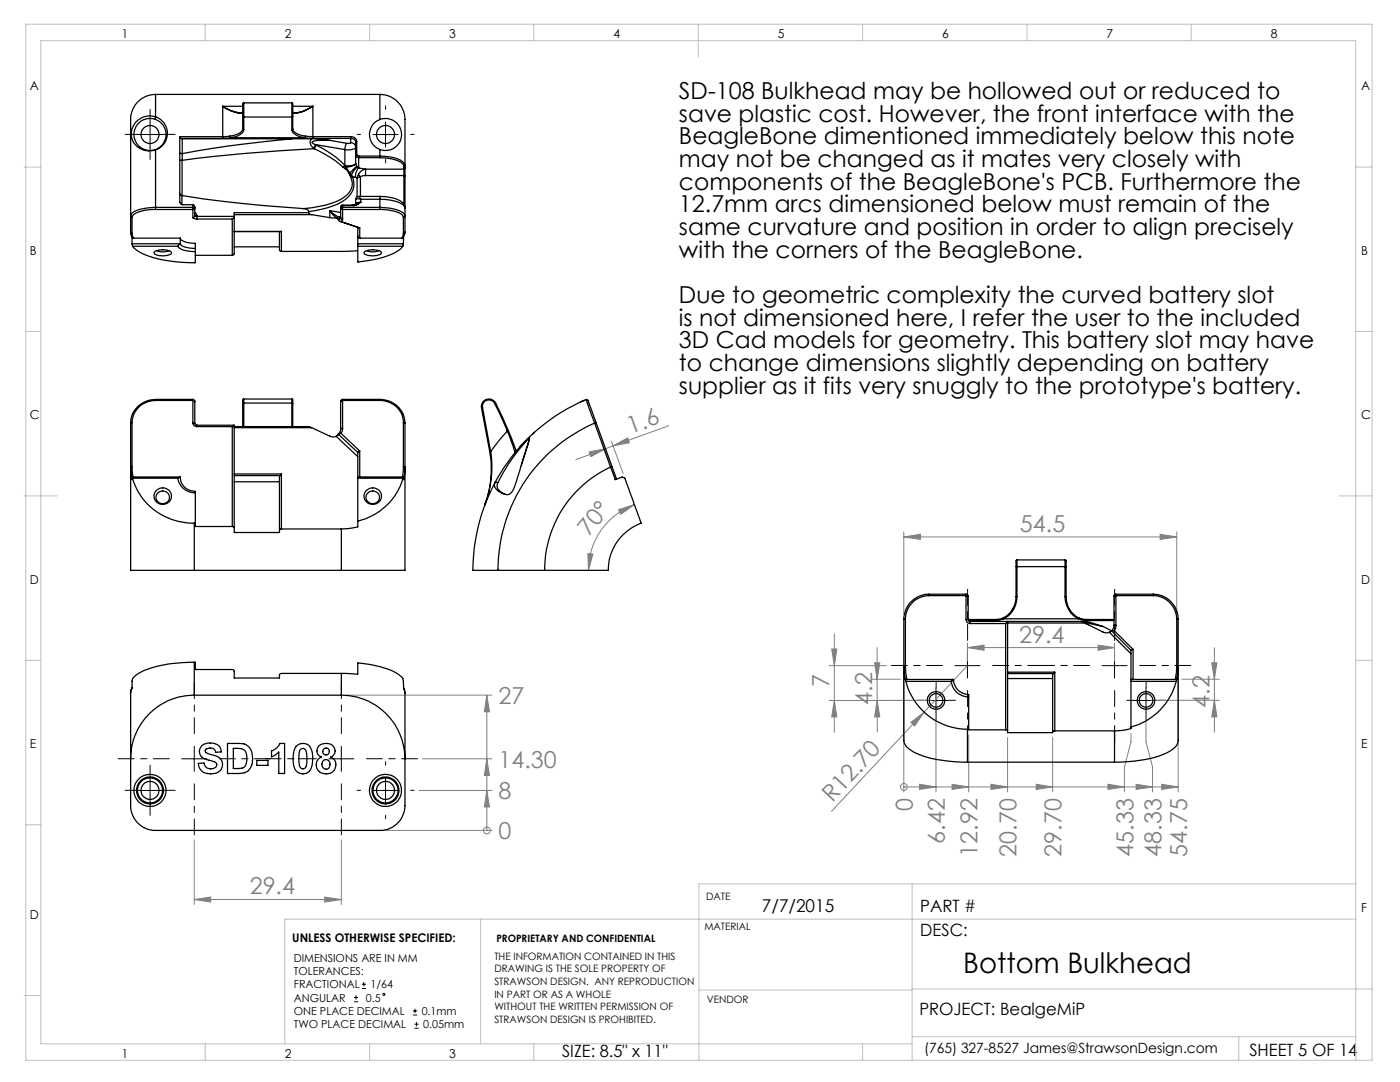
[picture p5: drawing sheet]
<svg xmlns="http://www.w3.org/2000/svg" width="279mm" height="216mm" viewBox="0 0 279 216" stroke-linecap="round" stroke-linejoin="round" font-family="sans-serif">
<g fill="none" stroke="#000" stroke-width=".2">
<path d="M27.4 26.8h5M30 24.3v5.1M74.4 26.8h5M76.9 24.3v5.1M184.3 139.8h5M186.8 137.3v4.9M190.6 132.8h5M193.1 130.3v5M219.9 132.8h5M222.4 130.3v5M226.2 139.8h5M228.7 137.3v4.9"/>
<path d="M27.4 157.7h5M30 155.2v5M36.3 151.4h5M38.8 148.9v5M65.6 151.4h5M68.1 148.9v5M74.4 157.7h5M76.9 155.2v5M70.7 199.9h.8M70.7 199h.8M71 198.6v.9M72.2 197.2h.8"/>
<path d="M72.2 196.4h.8M72.6 196v.8M82.4 202.5h.9M82.4 201.7h.9M82.7 205.2h.8M82.7 204.4h.8M82.8 201.3v.8M83.1 203.9v.9"/>
<circle cx="76.6" cy="198.4" r=".21"/>
</g>
<g fill="none" stroke="#808080" stroke-width=".2">
<path d="M117.6 90.2l3.3-.7-3 1.6zM120.9 89.5l-6 2.2M122 88.1l2.4 6.4M122.3 89l-1.4 .5M122.3 89l3-1.6 .3 .9zM133.5 84.9l-11.2 4.1M117.3 110.5l1 .1-.9 3.2zM123.4 101.7l3.2-1-2.7 1.9zM126.6 100.7a13.9 13.9 0 0 0-9.2 13.1M180.4 107.1l3.3-.5v1zM180.4 106.1v16.5M180.4 107.1h54.4"/>
<path d="M231.5 106.6l3.3 .5-3.3 .5zM234.8 106.1v16.5M69.1 138.7h29.1M97.2 138.7l.5 3.3h-1zM97.2 138.7v27M165.5 139.8h20.3M165.5 132.8h11.4M166 129.5h1l-.5 3.3zM166.5 139.8l.5 3.3h-1zM166.5 126.5v19.6M174.1 135.5h5.6M174.6 132.3h1l-.6 3.2z"/>
<path d="M175 139.8l.6 3.3h-1zM175 139.8l.1 6.3M175 129.2v10.6M180.4 133.9v24.1M193.1 132.8l-8.7 9.3M193.1 129.2l3.3-.5v1.1zM193.1 128.3v3.6M193.1 129.2h29.3M219.1 128.7l3.3 .5-3.3 .6zM222.4 128.3v3.6M229.7 139.7h13.6M235.1 133.9v24.1"/>
<path d="M235.8 135.5h7.5M241.8 132.3h1.1l-.5 3.2zM242.4 139.7l.5 3.4h-1.1zM242.4 129.2v16.9M83.6 157.7h14.6M84.3 151.4h13.9M97.2 157.7l.5 3.3h-1zM97.2 151.4l.5 3.3h-1zM180.4 157h.1M180.4 157h54.7M181.8 144.1l2.6-2-1.9 2.8zM183.5 156.5l3.3 .5-3.3 .5z"/>
<path d="M184.4 142.1l-18.5 19.8M186.8 140.8v17.2M190 156.5l3.3 .5-3.3 .5zM193.3 146.6v11.4M197.8 156.5l3.3 .5-3.3 .5zM201.1 147.2v10.8M206.8 156.5l3.3 .5-3.3 .5zM210.1 147.2v10.8M221.1 156.5l3.3 .5-3.3 .5zM225.7 146.4v1.6l-1.3 5v5M226.7 156.5l3.3 .5-3.3 .5zM228.7 140.8v7.2l1.3 5v5"/>
<path d="M231.8 156.5l3.3 .5-3.3 .5zM38.8 179.5l3.3-.5v1zM38.8 167.6v12.9M38.8 179.5h29.3M64.8 179l3.3 .5-3.3 .5zM68.1 167.6v12.9M76.8 165.7h21.4M97.2 165.7h.1"/>
<circle cx="180.4" cy="157" r=".67"/>
<circle cx="97.2" cy="165.7" r=".68"/>
</g>
<g fill="none" stroke="#000" stroke-width=".2" stroke-dasharray="15.2 1.3 1.3 1.3">
<path d="M27.5 26.8h-2.5M30 24.3v-2.5M30 29.3v2.5M32.5 26.8h2.5M72 26.8h-.7M77 21.8v-.7M77 31.8v.7M82 26.8h.7M184.3 139.7h-1.3M186.8 137.2v-1.3M189.3 139.7h1.4M226.2 139.7h-1.3"/>
<path d="M228.7 137.2v-1.3M231.2 139.7h1.4M27.5 157.7h-2.5M30 155.2v-2.5M32.5 157.7h2.5M72 157.7h-.7M77 152.7v-.7M82 157.7h.7M186.8 142.2v1.4M228.7 142.2v1.4M30 160.2v2.5M77 162.7v.7"/>
</g>
<g fill="none" stroke="#000" stroke-width=".2" stroke-dasharray="15.2 1.3 1.3 1.3" stroke-dashoffset="12">
<path d="M188.1 132.8h-10.2M193.1 127.8v-10.2M193.1 137.8v10.2M198.1 132.8h10.2M217.5 132.8h-10.2M222.5 127.8v-10.2M222.5 137.8v10.2M227.5 132.8h10.2M33.8 151.4h-10.2M38.8 146.4v-10.2M38.8 156.4v10.2M43.8 151.4h10.2"/>
<path d="M63.1 151.4h-10.2M68.1 146.4v-10.2M68.1 156.4v10.2M73.1 151.4h10.2"/>
</g>
<g fill="none" stroke="#c0c0c0" stroke-width=".2">
<path d="M5.2 4.8h268.6v206.8h-268.6zM41 4.8v3.3M73.8 4.8v3.3M106.5 4.8v3.3M139.3 4.8v6.6M172.2 4.8v3.3M205 4.8v3.3M237.7 4.8v3.3M4.9 33.3h3.2M270.5 33.3h3.3M5.2 66.1h2.9M270.5 66.1h3.3"/>
<path d="M4.9 99h6.5M267.3 99h6.5M5.2 131.8h2.9M270.5 131.8h3.3M5.2 164.6h2.9M182 176.4v35.2M270.6 176.4h-131.1v35.2M4.9 198.6h3.2M95.9 183.4v24.9M139.5 197.6h42.5M182 197.3h91.8M270.6 183.4h-213.8v24.9"/>
<path d="M41 208.3v3.3M73.8 208.3v3.3M106.5 208.3v3.3M172.2 208.3v3.3M182 208.3h-173.9v-200.2h262.4l.1 203.5M182 206.9h88.6M247.2 206.9v4.7"/>
</g>
<g fill="#808080">
<path d="M181.8 144.1l2.6-2-1.9 2.8z"/>
<path d="M97.2 157.7l.5 3.3h-1zM97.2 151.4l.5 3.3h-1zM97.2 138.7l.5 3.3h-1z"/>
<path d="M183.5 156.5l3.3 .5-3.3 .5zM190 156.5l3.3 .5-3.3 .5zM197.8 156.5l3.3 .5-3.3 .5zM206.8 156.5l3.3 .5-3.3 .5zM221.1 156.5l3.3 .5-3.3 .5zM226.7 156.5l3.3 .5-3.3 .5zM231.8 156.5l3.3 .5-3.3 .5z"/>
<path d="M38.8 179.5l3.3-.5v1zM64.8 179l3.3 .5-3.3 .5zM193.1 129.2l3.3-.5v1.1zM219.1 128.7l3.3 .5-3.3 .6z"/>
<path d="M180.4 107.1l3.3-.5v1zM231.5 106.6l3.3 .5-3.3 .5z"/>
<path d="M117.6 90.2l3.3-.7-3 1.6zM122.3 89l3-1.6 .3 .9z"/>
<path d="M123.4 101.7l3.2-1-2.7 1.9zM117.3 110.5l1 .1-.9 3.2z"/>
<path d="M242.4 139.7l.5 3.4h-1.1zM241.8 132.3h1.1l-.5 3.2zM166.5 139.8l.5 3.3h-1zM166 129.5h1l-.5 3.3z"/>
<path d="M175 139.8l.6 3.3h-1zM174.6 132.3h1l-.6 3.2z"/>
</g>
<g fill="none" stroke="#000" stroke-width=".25">
<path d="M31 18.8a5.2 5.2 0 0 0-4.9 6.3v18M31 18.8v4.5M31 18.8h44.8M75.8 18.8v5M75.8 18.8a5.2 5.2 0 0 1 5 6v8.3M31 23.8a3.2 3.2 0 0 0-4.3 3 3.2 3.2 0 0 0 4.3 3.1M31 29.9h.1M31 23.8a3.2 3.2 0 0 1 2.1 3 3.2 3.2 0 0 1-2.1 3.1M31 23.3a3.5 3.5 0 0 0-4.6 2.1 3.5 3.5 0 0 0 2.2 4.6 3.8 3.8 0 0 0 2.4-.1M31 29.9v11.5M31 23.3a3.5 3.5 0 0 1 2.4 3.3 3.5 3.5 0 0 1-2.4 3.3M31 23.3v.5"/>
<path d="M35.9 38.6l.4 .4M35.9 30.5l.5 .2M35.9 27.3v13l.1 .3 .3 .2 2.2 .1M35.9 27.3l.1 .3M35.9 27.3h8.6M36 27.6l.4 .1M36 27.6h8.5M36.3 39h.1M36.3 39v1.8M36.3 39a239.9 239.9 0 0 0 24.3 2.6M36.3 32v7M36.3 32h-.4"/>
<path d="M36.4 30.7l-.1 1.3M36.4 27.7h25.8M36.4 27.7v3M44.5 21.2a6 6 0 0 0 3.8 1.3l.1-.1-.1 .1M44.5 21.2v6.1M44.5 27.3v.3M44.5 21.2a6.9 6.9 0 0 0 3.8 1.3M44.5 21.2h3.9M45.9 27.2l.1 .3M45.9 27.2l-1.4 .1M46 27.5l-1.5 .1M46 27.5h14.9"/>
<path d="M48.4 23.2l.2 .2M48.4 25.7l.2 .2M48.4 23.2v2.5M48.4 25.7a2.39 2.39 0 0 1-2.3 1.4l-.2 .1M48.6 20.5l-.2 .1v2.6M48.6 23.4v2.5M48.6 25.9a2.68 2.68 0 0 1-2.6 1.6M48.6 20.5v2.9M48.6 20.5h9.6M48.6 23.4h9.6M58.2 20.5l.2 .1v2.6M58.2 23.4v2.5"/>
<path d="M58.2 25.9a2.57 2.57 0 0 0 2.7 1.6M58.2 27.7l-12.7 1.4-9.1 1.6M58.2 20.5v2.9M58.4 23.2l-.2 .2M58.4 25.7l-.2 .2M58.4 23.2v2.5M58.4 25.7a2.39 2.39 0 0 0 2.3 1.4l.3 .1M58.4 21.2h4M60.9 27.5l1.5 .1M61 27.2l-.1 .3M61 27.2l1.4 .1M62.2 27.7l-.3 .5v.4l.3 .5 .4 .5"/>
<path d="M62.2 27.7l3.7 .3M62.4 21.2a6 6 0 0 1-3.8 1.3l-.2-.1 .2 .1M62.4 21.2v6.1M62.4 27.3v.3M62.4 21.2a6.2 6.2 0 0 1-3.9 1.3M62.4 27.3h7.6M62.4 27.6h7.6M62.6 29.6l.1 .1M62.7 29.7l3.2 1.7 2.6 1.9M62.7 29.7a321.7 321.7 0 0 0-26.4 2.3M63 28.9l-.4 .7M63 28.9h.1"/>
<path d="M63 28.9l5.8 .9M63.1 28.9a21.1 21.1 0 0 1 5.7 4.1M63.1 28.9l-.4 .8M65.9 28l-3 .1-.6 .3 .7 .5M65.9 28l3.4 .6M68.5 33.3v.1M68.5 33.4l.4 .3M68.8 33l-.3 .3M68.8 29.8v3.2M68.8 33l.1 .1M68.9 33.7l.8 .9M68.9 33.1l-.4 .3"/>
<path d="M68.9 33.1l.2 .2M69.1 33.3l.8 1.2M69.1 33.3l-.2 .4M69.3 28.6l-.4 .5-.1 .7M69.7 34.6l.2 .4M69.9 34.5l.2 .4M69.9 35l.1 .3M69.9 34.5l-.2 .1M70 35.3a2.99 2.99 0 0 1-1.5 4.1 16.7 16.7 0 0 1-7.9 2.2M70 27.3a1.09 1.09 0 0 1 1.2 .9M70 27.6a.87 .87 0 0 1 1 .7M70 27.3v.3"/>
<path d="M70 28.5a.78 .78 0 0 1 .8 .3 .78 .78 0 0 1 0 .9l-1.2 .2-.8-.1M70 28.5l-.7 .1M70 27.6v.9M70.1 34.9l-.2 .1M70.1 34.9l.2 .3M70.3 35.2l-.3 .1M70.3 35.2a3.6 3.6 0 0 1-1.4 4.6 15.6 15.6 0 0 1-7.3 2.4M70.3 35.2l.6 .2M70.9 35.4l.4 .1M71 39.8v.8M71 31l.1 .3 .5 .2M71 32.7l.2 .5"/>
<path d="M71 32.6v.1M71 28.3v2.7M71 32.7a2.58 2.58 0 0 1-1.9 .6M71 32.6a2.11 2.11 0 0 1-2.1 .5M71 31v1.6M71 39.8h.1M71 39.7v.1M71.2 30.8l.4 .4M71.2 28.2v2.6M71.2 30.8l-.2 .2M71.2 33.2l.1 .1M71.2 28.2l-.2 .1"/>
<path d="M71.2 33.2l-1.3 1.3M71.3 35.5v3.8M71.3 33.3l.3 .2M71.3 33.3l-.6 .6-.6 1M71.5 34.8l-.2 .7M71.5 34.8l.4 .5M71.6 31.2v.3M71.6 33.5a2.75 2.75 0 0 0-.7 1.9M71.6 31.2h4.2M71.6 33.5l1.4 .3M71.6 31.5v2M71.6 31.5h4.2"/>
<path d="M71.6 39.2l-.3 .1-.3 .4M71.6 39.2l.4 .6M71.6 39.2h4.2M71.9 35.3l-.6 .2M71.9 35.3v3.9M72 39.8v.6M72 39.8l-.8-.1-.2 .1M72 39.8h3.8M73 35l-1.1 .3M73 33.8l-.9 .3-.6 .7M73 33.8v1.2M73 33.8h7.6"/>
<path d="M73 35h7.6M75.8 39.2h.6a5.4 5.4 0 0 1 4.1 1.5l.3 .9M75.8 39.8a8.2 8.2 0 0 1 4.7 1.2l.3 .6M75.8 39.8v1.6M75.8 23.8a3.2 3.2 0 0 0-2.1 3 3.2 3.2 0 0 0 2.1 3M75.8 29.8v1.4M75.8 23.8a3.2 3.2 0 0 1 4.3 3 3.2 3.2 0 0 1-4.3 3M75.8 31.2a6.6 6.6 0 0 1 4.8 1.3l.2 .6M75.8 31.5a6.8 6.8 0 0 1 4.6 1.2l.2 .6M75.8 31.2v.3M75.8 39.2v.6M80.6 35l.2 .1"/>
<path d="M80.6 33.8v1.2M80.6 33.3v.5M80.6 35v5.9M80.8 33.1l-.2 .2M80.8 33.5l-.2 .3M80.8 33.5v1.6M80.8 33.1v.4M80.8 35.1v6.5M26.1 46.3l.1 .8 .4 .4M26.1 43.1l.3 .3M26.1 46.3l.3 .3M26.1 43.1v3.2"/>
<path d="M26.4 46.6l.2 .9M26.4 47.3v1.3M26.4 43.4v3.2M26.4 48.6l.1 .5M26.4 48.6h9.5M26.5 49.1h9M26.6 47.5h9.4M30.8 50.3a3.4 3.4 0 0 1 3.4 0v.1a1.81 1.81 0 0 1-1.9 .6 1.64 1.64 0 0 1-1.6-.6zM31 41.4l-2.4 .2a2.66 2.66 0 0 0-2.5 1.5M31 41.4v.4M31 41.8a6.4 6.4 0 0 0-4.5 1.2l-.1 .4M31 41.8h7.5"/>
<path d="M31 41.4h7.5M31.3 50l1.2 .3 1.2-.3M35.5 49.1a3.1 3.1 0 0 0 2.6 1.1h.9M35.9 48.6l-.4 .5M36 47.5a2.32 2.32 0 0 0 2.2 1h.8v3.9a23.5 23.5 0 0 1-11.4-2.2l-1.1-1.1M36 48.5a1.47 1.47 0 0 0 1.5 .9l1.5 .2M36 47.5v1M36 48.5l-.1 .1M38.5 43.4l.8 .3M38.5 40.9a.48 .48 0 0 1 .4 .6M38.5 41.4l.4 .1M38.5 40.9v.5"/>
<path d="M38.5 41.4v.4M38.5 41.8v1.6M38.9 41.5l-.1 .1-.3 .2M38.9 43l-.1 .3-.3 .1M38.9 43l.4 .2M38.9 43l.4 .1M38.9 42.4l.4 .7M38.9 41.5v1.5M39 50.9h7.4M39.3 43.2v.5M39.3 43.2h7.4v.2l-.3 .3M39.3 43.7h7.1"/>
<path d="M39.3 43.1v.1M46.4 43.7v7.2M46.7 42.8h15.5M46.7 49.2h9.1M55.8 46.2v3.7l.4 .3M56.2 46.2h-.2M56.2 46.2v4M56.2 46.2h-9.5M60.6 41.6l.9 .3 .1 .3M61.6 42.4l.2 .3 .4 .1M61.6 42.4h-14.9v8.3l-.3 .2M61.6 42.2v.2"/>
<path d="M62.2 42.8l3.6 .6M65.8 42a3.2 3.2 0 0 0 2.1 1.3l-.1 .3M65.8 43.4l1.3 .1M65.8 42l.7 .9 .6 .5M65.8 42v1.4M65.8 42l2.2 .4M67.1 43.5l.4 .1M67.1 43.4l.4 .2M67.1 43.4v.1M67.5 43.6v.2M67.5 43.8l.2 .3 .4 .1M67.8 44.2l4 1.3"/>
<path d="M67.8 43.6h-.3M68 41.4v.1M68 41.5l.4 .3M68 43.5l.1 .2 .3 .1M68 43.5l-.5 .3M68 43.4l-.2 .2M68 41.5v2M68.1 44.2l3.7 1.3M68.4 40.9l-.3 .2-.1 .3M68.4 43.8l-.3 .4M68.4 41l-.3 .1-.1 .3M68.4 41v.4"/>
<path d="M68.4 41.4l-.4 .1M68.4 41.4v.4M68.4 40.9v.1M68.4 41.8v2M68.4 40.9h2.2M68.4 41.8h7.4M68.4 41.4h7.4M68.4 41h2.2M70.2 40.9h.7M70.6 40.9v.1M71 40.7l-.1 .2M71 40.9h-.4"/>
<path d="M71.4 50l-2.5 .2h-12.7M71.4 47.1l.1 .3 .3 .1M71.4 45.4v6.9a17.1 17.1 0 0 0 8.5-2.6l.5-.6M71.4 48.6h9.1M71.4 49.1h9M71.8 45.5v2M71.8 47.5h8.4M72 40.4l-.7 .5-.7 .1M72 40.4l-.8 .1-.2 .1M72 40.4l-1 .5M72.7 50.3a3.4 3.4 0 0 1 3.4 0v.1a1.81 1.81 0 0 1-1.9 .6 1.64 1.64 0 0 1-1.6-.6zM73.2 50l1.2 .3 1.2-.3"/>
<path d="M75.8 41.4a8.4 8.4 0 0 1 4.7 1.1l.3 .6M75.8 41.8a8 8 0 0 1 4.5 1.1l.2 .5M75.8 41.4v.4M80.5 46.6l-.3 .9M80.5 43.4v3.2M80.5 48.6l-.1 .5M80.5 47.3v1.3M80.8 46.3v.1a.98 .98 0 0 1-.6 1.1M80.8 41.6v1.5M80.8 43.1l-.3 .3M80.8 46.3l-.3 .3M80.8 43.1v3.2"/>
<path d="M31 79.7a4.8 4.8 0 0 0-4.9 4.7M31 79.9a4.6 4.6 0 0 0-4.6 4.4M31 79.9v-.2h7.5v.2M31 79.9h7.5M38.5 79.7l.2 .1 .2 .4M38.5 79.9h.2l.2 .3M38.5 79.9v4.5M48.6 79.6l-.2 .1v.8M48.6 79.6v.8M48.6 79.6h9.6M58.2 79.6l.2 .1v.8M58.2 79.6v.8"/>
<path d="M68.4 79.7l-.3 .2-.1 .3M68.4 79.9l-.4 .3M68.4 79.9h7.4M68.4 79.9v5.6M75.8 79.7a4.9 4.9 0 0 1 5 4.7M75.8 79.9a4.5 4.5 0 0 1 4.7 4.4M75.8 79.7v.2M75.8 79.7h-7.4v.2M116.6 79.9l-.7 .3M116.9 79.7a36.3 36.3 0 0 0-11.4 7.7M116.9 79.7l1.8 4.7M116.9 79.7l.4 .1 1.7 4.5"/>
<path d="M26.1 93.2v20.6h12.7M26.1 93.2l.3 2.5v-.5M26.1 84.4v8.8M26.4 93.1l-.3 .1M26.4 84.3l-.3 .1M26.4 93.1l.2 2.1M26.4 95.2l.1 .2M26.4 84.3v8.8M26.4 95.2h9.5M26.5 95.4a12.5 12.5 0 0 0 12.3 9M26.5 95.4h9M31.2 97.9a1.71 1.71 0 0 1 2.4-.2 1.71 1.71 0 0 1 .1 2.5 1.71 1.71 0 0 1-2.4 .1 1.71 1.71 0 0 1-.1-2.4z"/>
<path d="M31.4 98.5a1.34 1.34 0 0 1 2-.3 1.34 1.34 0 0 1 0 2 1.34 1.34 0 0 1-2-.3l-.3-.7zM35.5 95.4a3.5 3.5 0 0 0 3.5 3M35.9 95.2h.1a2.89 2.89 0 0 0 3 2.8v6.4M35.9 95.2l-.4 .2M38.5 84.4a.78 .78 0 0 0 .8 .7M38.5 84.4l.4 .1M38.9 84.5l.1 .3h.3M38.9 80.2v4.3M39.3 84.8v.3M39.3 84.8h7.4M39.3 85.1h7.1M46.4 85.1v20"/>
<path d="M46.7 84.9l-.3 .2M46.7 85.1h14.9l.6 .2M46.7 84.9v20.4M46.7 94.6h9.5M46.7 85.3h15.5M46.7 96.1h9.1M46.7 94.9h9.2M48.4 80.5v4.6M48.6 80.4l-.2 .1M48.6 80.4v4.7M48.6 80.4h9.6M55.9 94.9l-.1 .1v10.8"/>
<path d="M56.2 94.6l-.3 .3M56.2 94.6v11M58.2 80.4l.2 .1M58.2 80.4v4.7M58.4 80.5v4.6M62.2 85.3l3.8 1.8h1.1M67.1 87.1l4.3 4M67.5 86.6l-.4 .5M67.5 86.6l3.9 3.7M68 85.6l-.1 .4-.4 .6M68 80.2v5.4M68.1 86.5l-.6 .1"/>
<path d="M68.1 86.5l3.7 3.5M68.4 85.5l-.3 1M68.4 85.5l-.4 .1M71.4 95.4h9M71.4 90.3v13.7M71.4 95.2h9.1M71.8 90l-.4 .3M71.8 90v5.2M73.1 97.9a1.71 1.71 0 0 1 2.4-.2 1.71 1.71 0 0 1 .1 2.5 1.71 1.71 0 0 1-2.4 .1 1.71 1.71 0 0 1-.1-2.4zM73.3 98.5a1.34 1.34 0 0 1 2-.3 1.34 1.34 0 0 1 0 2 1.34 1.34 0 0 1-2-.3l-.3-.7zM80.4 95.4a12.2 12.2 0 0 1-9 8.6M80.5 93.1l.3 .1"/>
<path d="M80.5 84.3l.3 .1M80.5 93.1l-.2 2.1M80.5 95.2l-.1 .2M80.5 84.3v8.8M80.8 93.2v20.6h-12.7M80.8 93.2l-.3 2.5v-.5M80.8 84.4v8.8M96.1 81.4l1.6 8.6M96.3 81.4h-.2M96.3 81.4l1.6 8.6M97.7 90v.1M97.9 90h-.2"/>
<path d="M97.9 90v.1M97.9 90.1h-.2M97.9 90.1a20.9 20.9 0 0 1-1.1 10.7 20 20 0 0 0 .9-10.7M98.7 80.5a1.29 1.29 0 0 0-1.5-.6 1.29 1.29 0 0 0-.9 1.5M98.7 80.5l2.5 5.5M98.8 96.2a37 37 0 0 0-4.4 17.6h5M98.8 96.2l.5 .1M98.9 80.4a1.51 1.51 0 0 0-1.8-.7 1.51 1.51 0 0 0-1 1.7M98.9 80.4l-.2 .1M98.9 80.4l2.5 5.5M99.3 96.3a1.75 1.75 0 0 0 1.3 2.3l.3 .1M101.2 86l1.5 4"/>
<path d="M101.2 86l-3.3 4.1M101.4 85.9l1.6 4.1-.1-.1-.2 .1M101.4 85.9l-.2 .1M102.7 90l.1 .3M105.4 87.6h.2l-.1 .6-1.5 4.7M105.4 87.6l-1.9 2.3-1.7 2.1-2.5 4.3M105.5 87.4l.2-.1v.3l-1.3 4a31.5 31.5 0 0 1-2.3 6.6 1.56 1.56 0 0 1-2.2 0l-.5-.2a1.29 1.29 0 0 1-.6-1.8M105.5 87.4l-.1 .2M105.5 87.4a37.1 37.1 0 0 0-6.7 8.8M105.5 87.4l-1.8 1.8M106.7 86.3l-.3 .2M118.7 84.4a32 32 0 0 0-19.3 29.4"/>
<path d="M118.7 84.4l3.1 8.8M119 84.3l-.3 .1M119 84.3l3.1 8.8M121.8 93.2l1 2.5 1.4-.5 .5 .2 3.3 9a10.1 10.1 0 0 0-6.6 9.4h-12.7M121.8 93.2a22.6 22.6 0 0 0-13.1 20.6M122.1 93.1l-.3 .1M122.1 93.1l.9 2.5M38.8 104.4v9.4M38.8 104.4h.2M38.8 113.8h29.3M39 104.4v.7h7.4M46.4 105.1l.3 .2"/>
<path d="M46.7 105.3v1h9.1v-.5M56.2 105.6l-.4 .2M56.2 105.6h11.9M68.1 105.6v8.2M71.4 104v1.1l-1.7 .3-1.6 .2M99.4 113.8h9.3M185.4 118.9a4.7 4.7 0 0 0-4.7 4.7M185.4 118.6a5 5 0 0 0-5 5M185.4 118.6v.3M185.4 118.6h7.4M185.4 118.9h7.4M192.8 118.9l.4 .1"/>
<path d="M192.8 118.6l.3 .1 .1 .3M192.8 118.6v.3M192.8 118.9v4.7M193.2 119v4.6M202.8 119.1a4.4 4.4 0 0 1-2.6 4.2M202.8 119.1h.2M202.8 113.1h.2M202.8 113.1v6M203 111.7l-.2 .1v1.3M203 119.1a4.8 4.8 0 0 1-2.7 4.4M203 113.1v6M203 111.7v1.4"/>
<path d="M203 111.7h9.5M203 113.1h9.5M212.5 111.7l.3 .2v1.2M212.5 113.1v6M212.5 119.1a5 5 0 0 0 2.7 4.4M212.5 119.1h.3M212.5 113.1h.3M212.5 111.7v1.4M212.8 119.1a4.5 4.5 0 0 0 2.5 4.2M212.8 113.1v6M222.3 119v5.8M222.7 118.9l-.4 .1"/>
<path d="M222.7 118.6l-.4 .4M222.7 118.6v.3M222.7 118.6h7.5M222.7 118.9h7.5M222.7 118.9v5.9M230.2 118.9a4.7 4.7 0 0 1 4.6 4.7M230.2 118.6a5 5 0 0 1 4.9 5M230.2 118.6v.3M26.1 138.3v13.1M26.4 137.3l-.3 1M38.8 138.7a12.7 12.7 0 0 0-12.7 12.7M38.8 132.2a23.9 23.9 0 0 0-11.2 2.2l-.3 .2a2.06 2.06 0 0 0-.9 2.5l-.3 1.2"/>
<path d="M38.8 132.2v6.5M38.8 132.2h.2v1.4h7.4a.57 .57 0 0 1 .3 .9v.8h9.1v-.4a.41 .41 0 0 1 .4-.5h11.9M38.8 138.7h29.3M68.1 138.7a12.8 12.8 0 0 1 12.7 12.7M68.1 134.4v4.3M68.1 134.4l3.3 .1v-2.2a18.1 18.1 0 0 1 8.2 2.3 2.07 2.07 0 0 1 .9 2.5l.3 1.2M80.5 137.3l.3 1M80.8 138.3v13.1M180.4 132.9v13.9a3 3 0 0 0 2 3.3 24.6 24.6 0 0 0 10.7 2M180.4 132.9l.3 2.7h9.6a3 3 0 0 0 3 3v6.9M180.4 123.6h.3M180.4 132.9h.3"/>
<path d="M180.4 123.6v9.3M180.7 132.9l.3 2.7M180.7 123.6v9.3M180.7 135.6l.1 .4M180.8 136a12.7 12.7 0 0 0 12.3 9.5M180.8 136h9M189.8 136a3.5 3.5 0 0 0 3.5 3.1M190.2 135.6l-.4 .4M192.8 123.6a.85 .85 0 0 0 .8 .8M192.8 123.6h.4M193.2 123.6l.1 .3 .3 .1M193.2 123.6h5.6"/>
<path d="M193.3 123.8h5.5M193.6 124v.4M193.6 124h22.3l.6 .3M193.6 124.4h7.1M198.8 123.6v.2M200.2 123.3l-1.4 .3M200.2 123.3l.1 .2M200.3 123.5l-1.5 .3M200.3 123.5h14.9M200.7 124.4l.4-.4v21.7M200.7 124.4v21.2M201.1 134.1h9.4"/>
<path d="M201.1 124.3h15.4M201.1 135.4h9M201.1 134.4h9.1M210.2 134.4l-.1 .2v11.3M210.5 134.1l-.3 .3M210.5 134.1v11.7M215.2 123.5l1.5 .3M215.3 123.3l1.4 .3M215.3 123.3l-.1 .2M215.9 124h.6M216.5 124.3l3.6 1.8a1.35 1.35 0 0 0 1.3 .1M216.5 124l1.1 .2 2.6 .8"/>
<path d="M216.5 124l-.3 .2M216.7 123.6v.2M216.7 123.6h5.6M216.7 123.8h5.6M217.2 124.7l-.6-.5 3.6 .8M220.2 125l1.6 .9M221.4 126.2l4.3 4.3M221.8 125.9h.6M221.8 125.9l-.4 .3M221.8 125.9l3.9 3.9M222.3 124.8h.4M222.3 124.8l-.1 .4-.4 .7"/>
<path d="M222.4 125.9l3.7 3.7M222.7 124.8l-.3 1.1M225.7 135.6h9.1M225.7 136h9M225.7 129.8v15.3M226.1 129.6l-.4 .2M226.1 129.6v6M234.7 136a12.6 12.6 0 0 1-9 9.1M234.8 132.9l-.2 2.7M234.8 135.6h.1M234.8 132.9h.3M234.8 123.6h.3"/>
<path d="M234.8 123.6v9.3M234.8 135.6l-.1 .4M235.1 132.9v13.9a2.91 2.91 0 0 1-1.9 3.3 24.3 24.3 0 0 1-10.8 2M235.1 132.9l-.3 2.7M235.1 123.6v9.3M26.1 151.4v9.3a4.9 4.9 0 0 0 4.9 5h44.8a5 5 0 0 0 5-5v-9.3M40.3 148.8a2.85 2.85 0 0 1 3.6 .3l.3 .9-1.2 .1a1.12 1.12 0 0 0-.9-.9 1.12 1.12 0 0 0-1.1 .6 .95 .95 0 0 0 .9 .7 2.36 2.36 0 0 1 2.5 2.1 2 2 0 0 1-2.4 1.8 2.14 2.14 0 0 1-2.4-2.1h1.1a1.38 1.38 0 0 0 1.1 1.1 1.38 1.38 0 0 0 1.4-.6 .6 .6 0 0 0-.5-.8l-.5-.2a2.26 2.26 0 0 1-2.4-1.9l.1-.4zM45.4 148.3a7 7 0 0 1 3.8 .4 3.6 3.6 0 0 1-.1 5.4 8.1 8.1 0 0 1-3.7 .2zM46.6 149.3h.5a1.65 1.65 0 0 1 2.1 2v.6a1.4 1.4 0 0 1-1.7 1.5h-.9zM51.3 151.7h2.2v1h-2.2zM54.2 149.9a2.89 2.89 0 0 0 1.7-1.6h.9v6h-1.2v-4.2l-.7 .6-.7 .3zM59.1 148.9a1.87 1.87 0 0 1 2.1-.4 1.87 1.87 0 0 1 1.1 1.7l.1 1.2a2.81 2.81 0 0 1-1.3 2.9 1.97 1.97 0 0 1-2.6-2.3v-.6a4 4 0 0 1 .6-2.5z"/>
<path d="M60 149.5a.71 .71 0 0 1 .8-.1 .71 .71 0 0 1 .4 .8v2.2a.76 .76 0 0 1-.7 1 .76 .76 0 0 1-.8-.8v-1.9l.1-.8zM63.6 148.8a1.94 1.94 0 0 1 3.3 1.1 1.33 1.33 0 0 1-.9 1.2 1.79 1.79 0 0 1 .9 2.2 1.79 1.79 0 0 1-2.2 1.1 1.74 1.74 0 0 1-1.6-1.5 1.74 1.74 0 0 1 1-1.8 1.32 1.32 0 0 1-.5-2.3zM64.4 151.9a.84 .84 0 0 1 1.1-.2 .84 .84 0 0 1 .3 1.1 .83 .83 0 0 1-1.1 .6 .83 .83 0 0 1-.4-1.2zM193.1 145.5v6.6M193.1 145.5h.2M193.1 152.1h29.3M193.3 145.5v.1h7.4M200.7 145.6l.4 .1M201.1 145.7v.5h9v-.3M210.5 145.8l-.4 .1M210.5 145.8h11.9M222.4 145.8v6.3"/>
<path d="M225.7 145.1v.3l-.8 .2-2.5 .2"/>
<circle cx="29.9" cy="26.8" r="1.8"/>
<circle cx="76.9" cy="26.8" r="1.79"/>
<circle cx="186.8" cy="139.8" r="1.76"/>
<circle cx="186.8" cy="139.7" r="1.35"/>
<circle cx="228.7" cy="139.8" r="1.76"/>
<circle cx="228.7" cy="139.7" r="1.35"/>
<circle cx="29.9" cy="157.7" r="3.2"/>
<circle cx="29.9" cy="157.7" r="2.51"/>
<circle cx="29.9" cy="157.7" r="2.69"/>
<circle cx="29.9" cy="157.7" r="1.81"/>
<circle cx="65.1" cy="149.9" r=".68"/>
<circle cx="76.9" cy="157.7" r="1.8"/>
<circle cx="76.9" cy="157.7" r="2.51"/>
<circle cx="76.9" cy="157.7" r="2.68"/>
<circle cx="76.9" cy="157.7" r="3.2"/>
</g>
<text font-size="5.6" x="192.2" y="194.1">Bottom Bulkhead</text>
<g font-size="4.7">
<text x="135.5" y="19.7">SD-108 Bulkhead may be hollowed out or reduced to</text>
<text x="135.5" y="24.3">save plastic cost. However, the front interface with the</text>
<text x="135.5" y="28.8">BeagleBone dimentioned immediately below this note</text>
<text x="135.5" y="33.3">may not be changed as it mates very closely with</text>
<text x="135.5" y="37.9">components of the BeagleBone's PCB. Furthermore the</text>
<text x="135.5" y="42.4">12.7mm arcs dimensioned below must remain of the</text>
<text x="135.5" y="46.9">same curvature and position in order to align precisely</text>
<text x="135.5" y="51.4">with the corners of the BeagleBone.</text>
<text x="135.5" y="60.5">Due to geometric complexity the curved battery slot</text>
<text x="135.5" y="65">is not dimensioned here, I refer the user to the included</text>
<text x="135.5" y="69.5">3D Cad models for geometry. This battery slot may have</text>
<text x="135.5" y="74.1">to change dimensions slightly depending on battery</text>
<text x="135.5" y="78.6">supplier as it fits very snuggly to the prototype's battery.</text>
</g>
<g font-size="4.7" fill="#808080">
<text x="125.9" y="86.6" transform="rotate(-20 125.9 86.6)">1.6</text>
<text x="117.5" y="107.1" transform="rotate(-51 117.5 107.1)">70°</text>
<text x="203.6" y="106.1">54.5</text>
<text x="203.4" y="128.2">29.4</text>
<text x="165.5" y="137" transform="rotate(-90 165.5 137)">7</text>
<text x="99.5" y="140.5">27</text>
<text x="174.1" y="140.6" transform="rotate(-90 174.1 140.6)">4.2</text>
<text x="241.4" y="141.2" transform="rotate(-90 241.4 141.2)">4.2</text>
<text x="99.5" y="153.2">14.30</text>
<text x="99.5" y="159.5">8</text>
<text x="166.1" y="160.2" transform="rotate(-47 166.1 160.2)">R12.70</text>
<text x="182.2" y="161.9" transform="rotate(-90 182.2 161.9)">0</text>
<text x="99.5" y="167.5">0</text>
<text x="188.6" y="168.4" transform="rotate(-90 188.6 168.4)">6.42</text>
<text x="195.1" y="170.9" transform="rotate(-90 195.1 170.9)">12.92</text>
<text x="202.9" y="170.9" transform="rotate(-90 202.9 170.9)">20.70</text>
<text x="211.9" y="170.9" transform="rotate(-90 211.9 170.9)">29.70</text>
<text x="226.2" y="170.9" transform="rotate(-90 226.2 170.9)">45.33</text>
<text x="231.8" y="170.9" transform="rotate(-90 231.8 170.9)">48.33</text>
<text x="236.9" y="170.9" transform="rotate(-90 236.9 170.9)">54.75</text>
<text x="49.8" y="178.5">29.4</text>
</g>
<text font-size="3.5" x="152.1" y="182.1">7/7/2015</text>
<g font-size="3.4">
<text x="183.7" y="182">PART #</text>
<text x="183.7" y="186.7">DESC:</text>
<text x="183.5" y="202.5">PROJECT: BealgeMiP</text>
<text x="112.2" y="211">SIZE: 8.5&quot; x 11&quot;</text>
<text x="249.3" y="210.7">SHEET 5 OF 14</text>
</g>
<text font-size="2.8" x="184.4" y="210.1">(765) 327-8527 James@StrawsonDesign.com</text>
<g font-size="2.5">
<text x="24.3" y="7.6">1</text>
<text x="56.8" y="7.6">2</text>
<text x="89.6" y="7.6">3</text>
<text x="122.4" y="7.6">4</text>
<text x="155.2" y="7.6">5</text>
<text x="188" y="7.6">6</text>
<text x="220.8" y="7.6">7</text>
<text x="253.6" y="7.6">8</text>
<text x="6" y="18">A</text>
<text x="271.7" y="18">A</text>
<text x="6" y="50.8">B</text>
<text x="271.7" y="50.8">B</text>
<text x="6" y="83.6">C</text>
<text x="271.7" y="83.7">C</text>
<text x="6" y="116.4">D</text>
<text x="271.7" y="116.4">D</text>
<text x="6" y="149.2">E</text>
<text x="271.7" y="149.2">E</text>
<text x="6" y="183.3">D</text>
<text x="271.7" y="182">F</text>
<text x="24.3" y="211">1</text>
<text x="56.8" y="211">2</text>
<text x="89.6" y="211">3</text>
</g>
<text font-size="2.4" x="58.3" y="187.9">UNLESS OTHERWISE SPECIFIED:</text>
<g font-size="2.2">
<text x="58.6" y="191.9">DIMENSIONS ARE IN MM</text>
<text x="58.6" y="194.6">TOLERANCES:</text>
<text x="58.6" y="197.2">FRACTIONAL</text>
<text x="73.9" y="197.2">1/64</text>
<text x="58.6" y="202.5">ONE PLACE DECIMAL</text>
<text x="58.6" y="199.9">ANGULAR</text>
<text x="73" y="199.9">0.5</text>
<text x="84.2" y="202.5">0.1mm</text>
<text x="58.6" y="205.2">TWO PLACE DECIMAL</text>
<text x="84.5" y="205.2">0.05mm</text>
</g>
<g font-size="2">
<text x="140.9" y="179.7">DATE</text>
<text x="140.6" y="185.6">MATERIAL</text>
<text x="98.7" y="191.5">THE INFORMATION CONTAINED IN THIS</text>
<text x="99.1" y="187.9">PROPRIETARY AND CONFIDENTIAL</text>
<text x="98.7" y="194">DRAWING IS THE SOLE PROPERTY OF</text>
<text x="98.7" y="196.6">STRAWSON DESIGN. ANY REPRODUCTION</text>
<text x="98.7" y="199.1">IN PART OR AS A WHOLE</text>
<text x="98.7" y="201.6">WITHOUT THE WRITTEN PERMISSION OF</text>
<text x="141" y="200.1">VENDOR</text>
<text x="98.7" y="204.1">STRAWSON DESIGN IS PROHIBITED.</text>
</g>
</svg>
